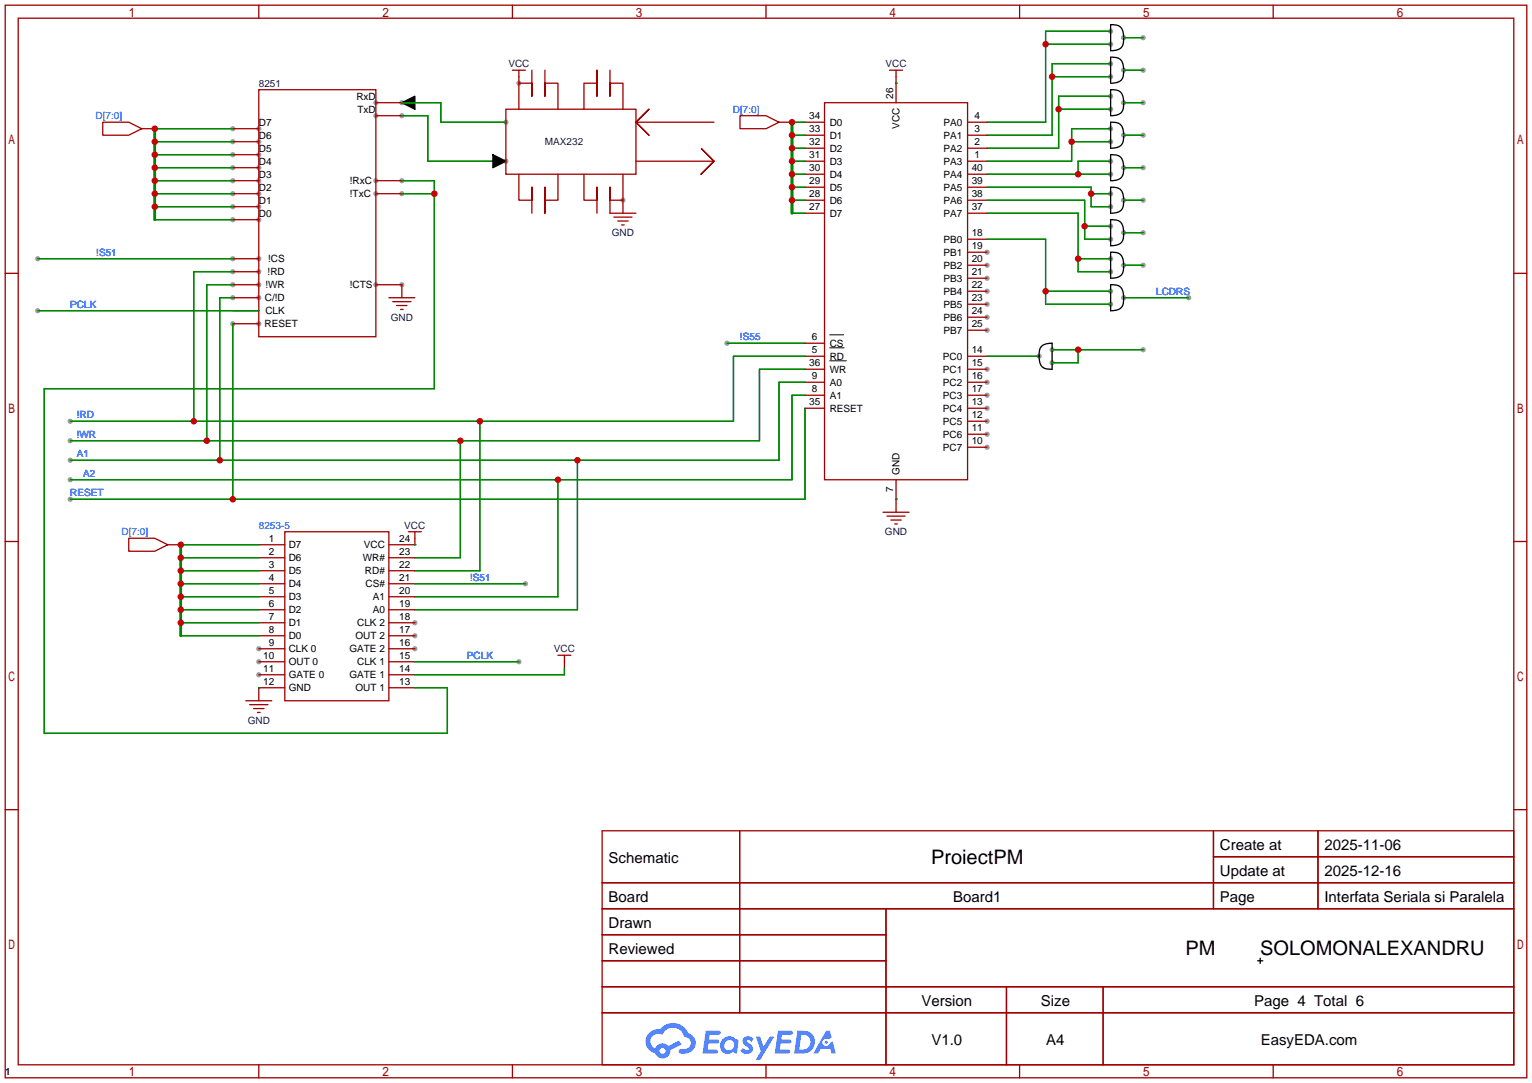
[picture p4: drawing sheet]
<svg xmlns="http://www.w3.org/2000/svg" width="299mm" height="212mm" viewBox="0 0 299 212" stroke-linecap="round" stroke-linejoin="round" font-family="sans-serif">
<g fill="#999">
<circle cx="73.4" cy="20.1" r=".51"/>
<circle cx="73.4" cy="22.6" r=".51"/>
<circle cx="73.4" cy="35.3" r=".51"/>
<circle cx="73.4" cy="37.8" r=".51"/>
<circle cx="73.4" cy="55.6" r=".51"/>
<circle cx="50.5" cy="42.9" r=".51"/>
<circle cx="50.5" cy="40.4" r=".51"/>
<circle cx="50.5" cy="37.8" r=".51"/>
<circle cx="50.5" cy="35.3" r=".51"/>
<circle cx="50.5" cy="32.8" r=".51"/>
<circle cx="50.5" cy="30.2" r=".51"/>
<circle cx="50.5" cy="27.7" r=".51"/>
<circle cx="50.5" cy="25.1" r=".51"/>
<circle cx="50.5" cy="63.2" r=".51"/>
<circle cx="50.5" cy="58.2" r=".51"/>
<circle cx="50.5" cy="55.6" r=".51"/>
<circle cx="50.5" cy="53.1" r=".51"/>
<circle cx="50.5" cy="50.5" r=".51"/>
<circle cx="78.5" cy="55.6" r=".51"/>
<circle cx="192.8" cy="87.4" r=".51"/>
<circle cx="192.8" cy="84.8" r=".51"/>
<circle cx="192.8" cy="82.3" r=".51"/>
<circle cx="192.8" cy="79.8" r=".51"/>
<circle cx="192.8" cy="72.1" r=".51"/>
<circle cx="192.8" cy="74.7" r=".51"/>
<circle cx="192.8" cy="77.2" r=".51"/>
<circle cx="192.8" cy="49.3" r=".51"/>
<circle cx="192.8" cy="51.8" r=".51"/>
<circle cx="192.8" cy="54.4" r=".51"/>
<circle cx="192.8" cy="56.9" r=".51"/>
<circle cx="192.8" cy="59.4" r=".51"/>
<circle cx="192.8" cy="62" r=".51"/>
<circle cx="192.8" cy="64.5" r=".51"/>
<circle cx="101.3" cy="16.3" r=".51"/>
<circle cx="121.7" cy="39.1" r=".51"/>
<circle cx="50.5" cy="126.7" r=".51"/>
<circle cx="50.5" cy="129.3" r=".51"/>
<circle cx="50.5" cy="131.8" r=".51"/>
<circle cx="81" cy="126.7" r=".51"/>
<circle cx="81" cy="124.2" r=".51"/>
<circle cx="81" cy="121.7" r=".51"/>
<circle cx="45.5" cy="27.7" r=".51"/>
<circle cx="45.5" cy="30.2" r=".51"/>
<circle cx="45.5" cy="32.8" r=".51"/>
<circle cx="45.5" cy="35.3" r=".51"/>
<circle cx="45.5" cy="37.8" r=".51"/>
<circle cx="45.5" cy="40.4" r=".51"/>
<circle cx="45.5" cy="42.9" r=".51"/>
<circle cx="45.5" cy="25.1" r=".51"/>
<circle cx="45.5" cy="63.2" r=".51"/>
<circle cx="13.7" cy="97.5" r=".51"/>
<circle cx="45.5" cy="50.5" r=".51"/>
<circle cx="7.4" cy="50.5" r=".51"/>
<circle cx="142" cy="67.1" r=".51"/>
<circle cx="216.9" cy="6.1" r=".51"/>
<circle cx="216.9" cy="8.6" r=".51"/>
<circle cx="216.9" cy="12.4" r=".51"/>
<circle cx="216.9" cy="15" r=".51"/>
<circle cx="216.9" cy="18.8" r=".51"/>
<circle cx="216.9" cy="21.3" r=".51"/>
<circle cx="216.9" cy="31.5" r=".51"/>
<circle cx="216.9" cy="34" r=".51"/>
<circle cx="216.9" cy="50.5" r=".51"/>
<circle cx="216.9" cy="53.1" r=".51"/>
<circle cx="78.5" cy="22.6" r=".51"/>
<circle cx="98.8" cy="31.5" r=".51"/>
<circle cx="13.7" cy="93.7" r=".51"/>
<circle cx="13.7" cy="89.9" r=".51"/>
<circle cx="45.5" cy="58.2" r=".51"/>
<circle cx="45.5" cy="55.6" r=".51"/>
<circle cx="13.7" cy="86.1" r=".51"/>
<circle cx="13.7" cy="82.3" r=".51"/>
<circle cx="45.5" cy="53.1" r=".51"/>
<circle cx="102.6" cy="114" r=".51"/>
<circle cx="101.3" cy="129.3" r=".51"/>
<circle cx="7.4" cy="60.7" r=".51"/>
<circle cx="98.8" cy="23.9" r=".51"/>
<circle cx="78.5" cy="20.1" r=".51"/>
<circle cx="78.5" cy="35.3" r=".51"/>
<circle cx="78.5" cy="37.8" r=".51"/>
<circle cx="216.9" cy="25.1" r=".51"/>
<circle cx="216.9" cy="27.7" r=".51"/>
<circle cx="219.5" cy="7.4" r=".51"/>
<circle cx="223.3" cy="7.4" r=".51"/>
<circle cx="219.5" cy="13.7" r=".51"/>
<circle cx="223.3" cy="13.7" r=".51"/>
<circle cx="219.5" cy="20.1" r=".51"/>
<circle cx="223.3" cy="20.1" r=".51"/>
<circle cx="219.5" cy="26.4" r=".51"/>
<circle cx="223.3" cy="26.4" r=".51"/>
<circle cx="216.9" cy="40.4" r=".51"/>
<circle cx="216.9" cy="37.8" r=".51"/>
<circle cx="216.9" cy="46.7" r=".51"/>
<circle cx="216.9" cy="44.2" r=".51"/>
<circle cx="219.5" cy="32.8" r=".51"/>
<circle cx="223.3" cy="32.8" r=".51"/>
<circle cx="219.5" cy="39.1" r=".51"/>
<circle cx="223.3" cy="39.1" r=".51"/>
<circle cx="219.5" cy="45.5" r=".51"/>
<circle cx="223.3" cy="45.5" r=".51"/>
<circle cx="219.5" cy="51.8" r=".51"/>
<circle cx="223.3" cy="51.8" r=".51"/>
<circle cx="202.9" cy="69.6" r=".51"/>
<circle cx="205.5" cy="68.3" r=".51"/>
<circle cx="205.5" cy="70.9" r=".51"/>
<circle cx="223.3" cy="68.3" r=".51"/>
<circle cx="219.5" cy="58.2" r=".51"/>
<circle cx="232.2" cy="58.2" r=".51"/>
<circle cx="216.9" cy="59.4" r=".51"/>
<circle cx="216.9" cy="56.9" r=".51"/>
</g>
<g fill="none" stroke="#a10000" stroke-width=".25">
<path d="M1 1h297.2v209.6h-297.2zM3.6 3.6h292.1v204.4h-292.1zM50.5 1v2.6M100.1 1v2.6M149.6 1v2.6M199.1 1v2.6M248.7 1v2.6M1 53.4h2.6M295.7 53.4h2.5M1 105.8h2.6M295.7 105.8h2.5M1 158.2h2.6"/>
<path d="M295.7 158.2h2.5M117.6 162.3h178.1v45.7h-178.1zM117.6 172.5h178.1M117.6 177.5h178.1M144.5 162.3v35.6M173 177.5v30.5M237 162.3v15.2M237 167.4h58.7M257.4 162.3v15.2M117.6 182.6h55.4M117.6 192.8h178.1M117.6 187.7h55.4"/>
<path d="M117.6 197.9h178.1M196.6 192.8v15.2M215.4 192.8v15.2M50.5 208v2.6M100.1 208v2.6M149.6 208v2.6M199.1 208v2.6M248.7 208v2.6"/>
</g>
<g fill="#5487ff">
<path d="M145.3 202.7a1.3 1.3 0 0 1 1.9 .3l-.4 .6a.54 .54 0 0 0-.9-.2l.1 .2a1.58 1.58 0 0 1 1 1.5 1.43 1.43 0 0 1-2.4 .2l.5-.6a.64 .64 0 0 0 .5 .5 .64 .64 0 0 0 .7-.3l-.2-.2a1.35 1.35 0 0 1-.9-1.8z"/>
<path d="M147.6 202.5h.9l.6 2 1.2-2h.9l-2.7 4.6h-.9l1-1.7z"/>
<path d="M137.8 201.4h1.7a1.31 1.31 0 0 1 1.2 .2 .4 .4 0 0 1-.3 .5l-1.8 .1-.1 .9h1.6a.4 .4 0 0 1 .4 .4 .4 .4 0 0 1-.5 .4h-1.6l-.2 1.2h.8a1.23 1.23 0 0 1 1.2 .2 .39 .39 0 0 1-.4 .5h-2.6z"/>
<path d="M151.9 201.4h1.7a1.32 1.32 0 0 1 1.2 .2 .39 .39 0 0 1-.3 .5l-1.8 .1-.1 .9h1.6a.4 .4 0 0 1 .4 .4 .4 .4 0 0 1-.4 .4h-1.7l-.2 1.2h.8a1.23 1.23 0 0 1 1.2 .1 .39 .39 0 0 1-.4 .6h-2.6z"/>
<path d="M161.3 201.4h.8l.3 1.3-.6 .4a.75 .75 0 0 0-1.1 .3 .75 .75 0 0 0 .5 1 .75 .75 0 0 0 .9-.7l.5-.2 .6 2.3h-.8l-.3-.9h-1.8l-.5 .9h-1z"/>
<path d="M155.7 201.4l-.6 4.4h1.5a2.27 2.27 0 0 0 2.6-2.2 2.27 2.27 0 0 0-2.7-2.2zM156.5 202.1a1.5 1.5 0 0 1 1.8 1.6 1.5 1.5 0 0 1-1.9 1.4h-.3z"/>
<path d="M141.2 203a1.6 1.6 0 0 0-.3 2.3 1.6 1.6 0 0 0 2.3 .2l.7 .3 .3-2.4-.1-.3-.5-.1a1.58 1.58 0 0 0-2.4 0zM141.8 203.5a.99 .99 0 0 1 1.6 .3 .99 .99 0 0 1-.9 1.4 .94 .94 0 0 1-1-.6 .94 .94 0 0 1 .3-1.1z"/>
<path d="M126.8 201.8a2.37 2.37 0 0 0 1.1 4 1.54 1.54 0 0 0 1.8 1 1.54 1.54 0 0 0 1.2-1.6l2.2-1.1-.5-.8-2 1a1.57 1.57 0 0 0-2.7 .5 1.5 1.5 0 0 1-.7-2.1 1.5 1.5 0 0 1 2.2-.5 2.23 2.23 0 0 1 2.3-1.4 2.23 2.23 0 0 1 2 1.8 1.16 1.16 0 0 1 1.2 1.1 1.16 1.16 0 0 1-1.1 1.2h-.7a.47 .47 0 0 0-.5 .4 .47 .47 0 0 0 .4 .5 2.17 2.17 0 0 0 2.5-.9 2.17 2.17 0 0 0-.3-2.7l-.8-.4a3.2 3.2 0 0 0-5.5-.7l-1.1 .1zM128.8 205.3a.6 .6 0 0 1 1.2 0 .6 .6 0 0 1-1.2 0z"/>
<circle cx="161.4" cy="203.6" r=".28"/>
</g>
<g fill="none" stroke="#a10000" stroke-width=".25">
<path d="M50.5 17.5h22.9v48.3h-22.9zM100.1 13.7h2.5M101.3 13.7v2.6M103.9 13.7v5.1v-2.5h-2.6v5M106.4 13.7v5.1v-2.5h2.6v5M116.6 16.3v2.5v-5.1v2.6h-2.6v5M119.1 13.7v5.1v-2.5h2.6v5M173.7 13.7h2.6M175 13.7v6.4M20.1 23.9h5l2.6 1.2-2.6 1.3h-5zM27.7 25.1h2.5M45.5 35.3h5"/>
<path d="M45.5 37.8h5M45.5 32.8h5M45.5 30.2h5M45.5 27.7h5M45.5 25.1h5M73.4 20.1h5.1M73.4 22.6h5.1M73.4 35.3h5.1M73.4 37.8h5.1M98.8 21.3h25.4v12.7h-25.4zM101.3 34v5.1h2.6v-2.5v5.1M109 34v5.1h-2.6v2.6v-5.1v2.5"/>
<path d="M114 34v5.1h2.6v-2.5v5.1M121.7 34v5.1h-2.6v-2.5v5.1h5.1M121.7 39.1v2.6M124.2 23.9l2.5-2.6-2.5 2.6 2.5 2.5-2.5-2.5h15.2M124.2 31.5h15.2l-2.5-2.5 2.5 2.5-2.5 2.5 2.5-2.5M144.5 22.6h5.1l2.5 1.3-2.5 1.2h-5.1zM152.1 23.9h2.6M157.2 31.5h3.8M157.2 29h3.8M157.2 39.1h3.8M157.2 36.6h3.8M157.2 26.4h3.8"/>
<path d="M157.2 34h3.8M157.2 23.9h3.8M161 20.1h28v73.6h-28zM189 31.5h3.8M189 29h3.8M189 39.1h3.8M189 36.6h3.8M189 26.4h3.8M189 34h3.8M189 23.9h3.8M45.5 55.6h5M45.5 42.9h5"/>
<path d="M45.5 40.4h5M45.5 58.2h5M45.5 53.1h5M45.5 50.5h5M73.4 55.6h5.1v2.6M75.9 58.2h5.1M76.7 58.9h3.6M77.5 59.7h2M119.9 42.4h3.5M120.6 43.2h2.1M121.4 43.9h.5M157.2 41.7h3.8"/>
<path d="M189 46.7h3.8M189 49.3h3.8M189 51.8h3.8M189 54.4h3.8M189 56.9h3.8M189 59.4h3.8M189 41.7h3.8M45.5 63.2h5M45.5 60.7h5M78.2 60.5h.5M157.2 79.8h3.8M157.2 69.6h3.8"/>
<path d="M157.2 72.1h3.8M157.2 74.7h3.8M157.2 77.2h3.8M157.2 67.1h3.8M189 79.8h3.8M189 69.6h3.8M189 72.1h3.8M189 74.7h3.8M189 77.2h3.8M189 62h3.8M189 64.5h3.8M175 93.7v6.4"/>
<path d="M189 87.4h3.8M189 84.8h3.8M189 82.3h3.8M25.1 105.2h5.1l2.6 1.2-2.6 1.3h-5.1zM32.8 106.4h2.5M50.5 106.4h5.1M50.5 109h5.1M50.5 111.5h5.1M50.5 114h5.1M50.5 116.6h5.1M50.5 119.1h5.1M55.6 103.9h20.3v33h-20.3z"/>
<path d="M75.9 109h5.1M75.9 111.5h5.1M75.9 114h5.1M75.9 116.6h5.1M75.9 119.1h5.1M79.8 103.9h2.5M81 103.9v2.5h-5.1M172.5 100.1h5M173.2 100.8h3.6M174 101.6h2M174.8 102.4h.5M48 136.9h5.1"/>
<path d="M48.8 137.7h3.5M49.5 138.4h2.1M50.3 139.2h.5M50.5 121.7h5.1M50.5 124.2h5.1M50.5 126.7h5.1M50.5 129.3h5.1M50.5 131.8h5.1M55.6 134.4h-5.1v2.5M75.9 121.7h5.1M75.9 124.2h5.1M75.9 126.7h5.1"/>
<path d="M75.9 129.3h5.1M75.9 131.8h5.1M75.9 134.4h5.1M109 128h2.5M110.2 128v2.6"/>
</g>
<g fill="none" stroke="#008700" stroke-width=".25">
<path d="M175 16.3h.1M204.2 8.6h12.7M205.5 15h11.4M216.9 6.1h-12.7v17.8h-11.4M216.9 12.4h-11.4v14h-12.7M216.9 18.8h-10.1v10.2h-14M219.5 7.4h3.8M219.5 13.7h3.8M30.2 27.7h15.3M30.2 30.2h15.3M30.2 32.8h15.3M30.2 35.3h15.3"/>
<path d="M30.2 37.8h15.3M45.5 25.1h-15.3v17.8h15.3M78.5 35.3h6.3v40.6h-76.2v67.4h78.8v-8.9h-6.4M78.5 37.8h6.3M78.5 20.1h7.6v3.8h12.7M78.5 22.6h5.1v8.9h15.2M154.7 26.4h2.5M154.7 29h2.5M154.7 34h2.5M154.7 31.5h2.5M154.7 39.1h2.5M154.7 36.6h2.5"/>
<path d="M157.2 23.9h-2.5v17.8h2.5M192.8 36.6h20.3v3.8h3.8M192.8 34h24.1M192.8 39.1h19v7.6h5.1M206.8 21.3h10.1M209.3 27.7h7.6M213.1 37.8h3.8M216.9 25.1h-7.6v6.4h-16.5M216.9 31.5h-6.3v2.5M219.5 32.8h3.8M219.5 26.4h3.8M219.5 39.1h3.8"/>
<path d="M219.5 20.1h3.8M7.4 50.5h38.1M30.2 40.4h15.3M45.5 53.1h-7.7v29.2M45.5 58.2h-2.6v31.7M45.5 55.6h-5.1v30.5M192.8 46.7h11.4v12.7h12.7M192.8 41.7h17.8v11.4h6.3M204.2 56.9h12.7M210.6 50.5h6.3M211.8 44.2h5.1M219.5 58.2h12.7"/>
<path d="M219.5 45.5h3.8M219.5 51.8h3.8M7.4 60.7h43.1M45.5 63.2v34.3M142 67.1h15.2M157.2 79.8v17.7h-143.5M157.2 77.2h-2.5v16.5h-141M157.2 74.7h-5.1v15.2h-138.4M157.2 72.1h-8.9v14h-134.6M157.2 69.6h-13.9v12.7h-129.6M192.8 69.6h10.1M205.5 68.3h17.8"/>
<path d="M210.6 68.3v2.6h-5.1M89.9 86.1v22.9h-8.9M93.7 82.3v29.2h-12.7M109 93.7v22.9h-28M112.8 89.9v29.2h-31.8M175 97.5h.1M35.3 116.6h15.2M35.3 119.1h15.2M35.3 109h15.2M35.3 111.5h15.2M35.3 114h15.2M50.5 106.4h-15.2v17.8h15.2"/>
<path d="M81 106.4h.1M81 114h21.6M35.3 121.7h15.2M50.5 134.4h.1M81 129.3h20.3M110.2 130.6v1.2h-29.2"/>
</g>
<path d="M162.1 70.5h3.2M162.1 68h2.8M162.1 65.4h2.7" fill="none" stroke="#000" stroke-width=".2"/>
<path d="M30.2 25.1v17.8M154.7 23.9v17.8M35.3 106.4v17.8" fill="none" stroke="#008700" stroke-width=".51"/>
<path d="M78.5 20.1l2.5-1.3v2.5zM96.3 30.2l2.5 1.3-2.5 1.3z" fill="#000" stroke="#000" stroke-width=".25"/>
<path d="M216.9 4.8a2.09 2.09 0 0 1 2.6 2.6 2.09 2.09 0 0 1-2.6 2.5zM216.9 11.2a2.09 2.09 0 0 1 2.6 2.5 2.09 2.09 0 0 1-2.6 2.6zM216.9 17.5a2.09 2.09 0 0 1 2.6 2.6 2.09 2.09 0 0 1-2.6 2.5zM216.9 23.9a2.09 2.09 0 0 1 2.6 2.5 2.09 2.09 0 0 1-2.6 2.6zM216.9 30.2a2.09 2.09 0 0 1 2.6 2.6 2.09 2.09 0 0 1-2.6 2.5zM216.9 36.6a2.09 2.09 0 0 1 2.6 2.5 2.09 2.09 0 0 1-2.6 2.6zM216.9 42.9a2.09 2.09 0 0 1 2.6 2.6 2.09 2.09 0 0 1-2.6 2.5zM216.9 49.3a2.09 2.09 0 0 1 2.6 2.5 2.09 2.09 0 0 1-2.6 2.6zM216.9 55.6a2.09 2.09 0 0 1 2.6 2.6 2.09 2.09 0 0 1-2.6 2.5zM203.4 67.7l1.1-.6h1v5a2.09 2.09 0 0 1-2.6-2.5 2.67 2.67 0 0 1 .5-1.9zM245.6 187.7h1M246.1 187.2v1" fill="none" stroke="#000" stroke-width=".25"/>
<g fill="#c00">
<circle cx="30.2" cy="27.7" r=".63"/>
<circle cx="30.2" cy="30.2" r=".63"/>
<circle cx="30.2" cy="32.8" r=".63"/>
<circle cx="30.2" cy="35.3" r=".63"/>
<circle cx="30.2" cy="37.8" r=".63"/>
<circle cx="30.2" cy="40.4" r=".63"/>
<circle cx="30.2" cy="25.1" r=".63"/>
<circle cx="45.5" cy="97.5" r=".63"/>
<circle cx="204.2" cy="8.6" r=".63"/>
<circle cx="205.5" cy="15" r=".63"/>
<circle cx="206.8" cy="21.3" r=".63"/>
<circle cx="210.6" cy="34" r=".63"/>
<circle cx="210.6" cy="50.5" r=".63"/>
<circle cx="109" cy="93.7" r=".63"/>
<circle cx="112.8" cy="89.9" r=".63"/>
<circle cx="42.9" cy="89.9" r=".63"/>
<circle cx="89.9" cy="86.1" r=".63"/>
<circle cx="40.4" cy="86.1" r=".63"/>
<circle cx="93.7" cy="82.3" r=".63"/>
<circle cx="37.8" cy="82.3" r=".63"/>
<circle cx="154.7" cy="39.1" r=".63"/>
<circle cx="154.7" cy="36.6" r=".63"/>
<circle cx="154.7" cy="34" r=".63"/>
<circle cx="154.7" cy="31.5" r=".63"/>
<circle cx="154.7" cy="29" r=".63"/>
<circle cx="154.7" cy="26.4" r=".63"/>
<circle cx="154.7" cy="23.9" r=".63"/>
<circle cx="35.3" cy="109" r=".63"/>
<circle cx="35.3" cy="111.5" r=".63"/>
<circle cx="35.3" cy="114" r=".63"/>
<circle cx="35.3" cy="116.6" r=".63"/>
<circle cx="35.3" cy="119.1" r=".63"/>
<circle cx="35.3" cy="121.7" r=".63"/>
<circle cx="35.3" cy="106.4" r=".63"/>
<circle cx="84.8" cy="37.8" r=".63"/>
<circle cx="209.3" cy="27.7" r=".63"/>
<circle cx="213.1" cy="37.8" r=".63"/>
<circle cx="211.8" cy="44.2" r=".63"/>
<circle cx="210.6" cy="68.3" r=".63"/>
<circle cx="204.2" cy="56.9" r=".63"/>
</g>
<g font-size="3.9">
<text x="181.8" y="168.8">ProiectPM</text>
<text x="231.5" y="186.6">PM</text>
<text x="246.1" y="186.5">SOLOMONALEXANDRU</text>
</g>
<g font-size="2.9">
<text x="238.3" y="166.1">Create at</text>
<text x="258.7" y="166.1">2025-11-06</text>
<text x="118.9" y="168.6">Schematic</text>
<text x="238.3" y="171.1">Update at</text>
<text x="258.7" y="171.1">2025-12-16</text>
<text x="118.9" y="176.2">Board</text>
<text x="186.1" y="176.2">Board1</text>
<text x="238.3" y="176.2">Page</text>
<text x="258.7" y="176.2">Interfata Seriala si Paralela</text>
<text x="118.9" y="181.3">Drawn</text>
<text x="118.9" y="186.4">Reviewed</text>
<text x="180" y="196.5">Version</text>
<text x="203.3" y="196.5">Size</text>
<text x="244.9" y="196.5">Page 4 Total 6</text>
<text x="181.9" y="204.2">V1.0</text>
<text x="204.3" y="204.2">A4</text>
<text x="246.2" y="204.2">EasyEDA.com</text>
</g>
<g font-size="2" fill="#000080">
<text x="50.5" y="16.9">8251</text>
<text x="99.3" y="13.1">VCC</text>
<text x="172.9" y="13.1">VCC</text>
<text x="106.4" y="28.4">MAX232</text>
<text x="119.5" y="46.2">GND</text>
<text x="76.3" y="62.7">GND</text>
<text x="79" y="103.3">VCC</text>
<text x="172.8" y="104.6">GND</text>
<text x="108.2" y="127.4">VCC</text>
<text x="48.4" y="141.4">GND</text>
<text x="1" y="210">1</text>
</g>
<g font-size="2" fill="#00f">
<text x="18.7" y="23.3">D[7:0]</text>
<text x="143.1" y="22">D[7:0]</text>
<text x="18.8" y="50">!S51</text>
<text x="225.8" y="57.6">LCDRS</text>
<text x="13.7" y="60.1">PCLK</text>
<text x="144.5" y="66.5">!S55</text>
<text x="15" y="81.7">!RD</text>
<text x="15" y="89.3">A1</text>
<text x="15" y="85.5">!WR</text>
<text x="16.3" y="93.1">A2</text>
<text x="13.7" y="97">RESET</text>
<text x="23.7" y="104.6">D[7:0]</text>
<text x="50.5" y="103.3">8253-5</text>
<text x="91.8" y="113.5">!S51</text>
<text x="91.2" y="128.7">PCLK</text>
</g>
<g font-size="2">
<text x="69.6" y="19.5">RxD</text>
<text x="69.8" y="22">TxD</text>
<text x="158" y="23.3">34</text>
<text x="174.4" y="19.2" transform="rotate(-90 174.4 19.2)">26</text>
<text x="190.3" y="23.3">4</text>
<text x="50.5" y="29.6">D5</text>
<text x="50.5" y="27.1">D6</text>
<text x="50.5" y="24.6">D7</text>
<text x="158" y="28.4">32</text>
<text x="158" y="25.8">33</text>
<text x="162.1" y="29.6">D2</text>
<text x="162.1" y="27.1">D1</text>
<text x="162.1" y="24.6">D0</text>
<text x="175.7" y="25.2" transform="rotate(-90 175.7 25.2)">VCC</text>
<text x="184.3" y="29.6">PA2</text>
<text x="184.3" y="27.1">PA1</text>
<text x="184.3" y="24.6">PA0</text>
<text x="190.3" y="28.4">2</text>
<text x="190.3" y="25.8">3</text>
<text x="50.5" y="34.7">D3</text>
<text x="50.5" y="32.2">D4</text>
<text x="68.3" y="36">!RxC</text>
<text x="158" y="36">29</text>
<text x="158" y="33.5">30</text>
<text x="158" y="30.9">31</text>
<text x="162.1" y="34.7">D4</text>
<text x="162.1" y="32.2">D3</text>
<text x="184.3" y="32.2">PA3</text>
<text x="184.3" y="34.7">PA4</text>
<text x="189.8" y="36">39</text>
<text x="189.8" y="33.5">40</text>
<text x="190.3" y="30.9">1</text>
<text x="50.5" y="39.8">D1</text>
<text x="50.5" y="37.3">D2</text>
<text x="68.3" y="38.5">!TxC</text>
<text x="158" y="41.1">27</text>
<text x="158" y="38.5">28</text>
<text x="162.1" y="39.8">D6</text>
<text x="162.1" y="37.3">D5</text>
<text x="184.3" y="39.8">PA6</text>
<text x="184.3" y="37.3">PA5</text>
<text x="189.8" y="41.1">37</text>
<text x="189.8" y="38.5">38</text>
<text x="50.5" y="42.3">D0</text>
<text x="162.1" y="42.3">D7</text>
<text x="184.3" y="47.4">PB0</text>
<text x="184.3" y="42.3">PA7</text>
<text x="189.8" y="46.2">18</text>
<text x="52.3" y="53.8">!RD</text>
<text x="52.4" y="51.2">!CS</text>
<text x="184.3" y="50">PB1</text>
<text x="184.3" y="52.5">PB2</text>
<text x="189.8" y="48.7">19</text>
<text x="189.8" y="51.2">20</text>
<text x="189.8" y="53.8">21</text>
<text x="51.7" y="58.9">C/!D</text>
<text x="51.8" y="56.3">!WR</text>
<text x="68.3" y="56.3">!CTS</text>
<text x="184.3" y="55">PB3</text>
<text x="184.3" y="57.6">PB4</text>
<text x="189.8" y="56.3">22</text>
<text x="189.8" y="58.9">23</text>
<text x="51.7" y="63.9">RESET</text>
<text x="51.8" y="61.4">CLK</text>
<text x="184.3" y="60.1">PB5</text>
<text x="184.3" y="62.7">PB6</text>
<text x="184.3" y="65.2">PB7</text>
<text x="189.8" y="61.4">24</text>
<text x="189.8" y="63.9">25</text>
<text x="158" y="71.6">36</text>
<text x="158.6" y="69">5</text>
<text x="158.6" y="66.5">6</text>
<text x="162.1" y="70.3">RD</text>
<text x="162.1" y="67.7">CS</text>
<text x="184.2" y="70.3">PC0</text>
<text x="189.8" y="69">14</text>
<text x="189.8" y="71.6">15</text>
<text x="158.6" y="76.6">8</text>
<text x="158.6" y="74.1">9</text>
<text x="162.1" y="72.8">WR</text>
<text x="162.1" y="77.9">A1</text>
<text x="162.1" y="75.4">A0</text>
<text x="184.2" y="72.8">PC1</text>
<text x="184.2" y="75.4">PC2</text>
<text x="184.2" y="77.9">PC3</text>
<text x="189.8" y="74.1">16</text>
<text x="189.8" y="76.6">17</text>
<text x="158" y="79.2">35</text>
<text x="162.1" y="80.4">RESET</text>
<text x="184.2" y="83">PC5</text>
<text x="184.2" y="80.4">PC4</text>
<text x="189.8" y="81.7">12</text>
<text x="189.8" y="79.2">13</text>
<text x="184.2" y="88.1">PC7</text>
<text x="184.2" y="85.5">PC6</text>
<text x="189.8" y="86.8">10</text>
<text x="189.8" y="84.3">11</text>
<text x="175.7" y="92.7" transform="rotate(-90 175.7 92.7)">GND</text>
<text x="174.4" y="96.2" transform="rotate(-90 174.4 96.2)">7</text>
<text x="52.5" y="105.8">1</text>
<text x="56.4" y="107.1">D7</text>
<text x="71.1" y="107.1">VCC</text>
<text x="78" y="105.8">24</text>
<text x="52.5" y="108.4">2</text>
<text x="52.5" y="110.9">3</text>
<text x="52.5" y="113.5">4</text>
<text x="56.4" y="109.7">D6</text>
<text x="56.4" y="112.2">D5</text>
<text x="70.8" y="109.7">WR#</text>
<text x="71.3" y="112.2">RD#</text>
<text x="78" y="113.5">21</text>
<text x="78" y="110.9">22</text>
<text x="78" y="108.4">23</text>
<text x="52.5" y="116">5</text>
<text x="52.5" y="118.5">6</text>
<text x="56.4" y="114.7">D4</text>
<text x="56.4" y="117.3">D3</text>
<text x="56.4" y="119.8">D2</text>
<text x="71.4" y="114.7">CS#</text>
<text x="72.8" y="119.8">A0</text>
<text x="72.8" y="117.3">A1</text>
<text x="78" y="118.5">19</text>
<text x="78" y="116">20</text>
<text x="52.5" y="121.1">7</text>
<text x="52.5" y="123.6">8</text>
<text x="56.4" y="122.4">D1</text>
<text x="56.4" y="124.9">D0</text>
<text x="69.4" y="124.9">OUT 2</text>
<text x="69.8" y="122.4">CLK 2</text>
<text x="78" y="123.6">17</text>
<text x="78" y="121.1">18</text>
<text x="51.4" y="128.7">10</text>
<text x="51.4" y="131.2">11</text>
<text x="52.5" y="126.2">9</text>
<text x="56.4" y="127.4">CLK 0</text>
<text x="56.4" y="130">OUT 0</text>
<text x="68.2" y="127.4">GATE 2</text>
<text x="69.8" y="130">CLK 1</text>
<text x="78" y="131.2">14</text>
<text x="78" y="128.7">15</text>
<text x="78" y="126.2">16</text>
<text x="51.4" y="133.8">12</text>
<text x="56.4" y="132.5">GATE 0</text>
<text x="56.4" y="135.1">GND</text>
<text x="68.2" y="132.5">GATE 1</text>
<text x="69.4" y="135.1">OUT 1</text>
<text x="78" y="133.8">13</text>
</g>
</svg>
